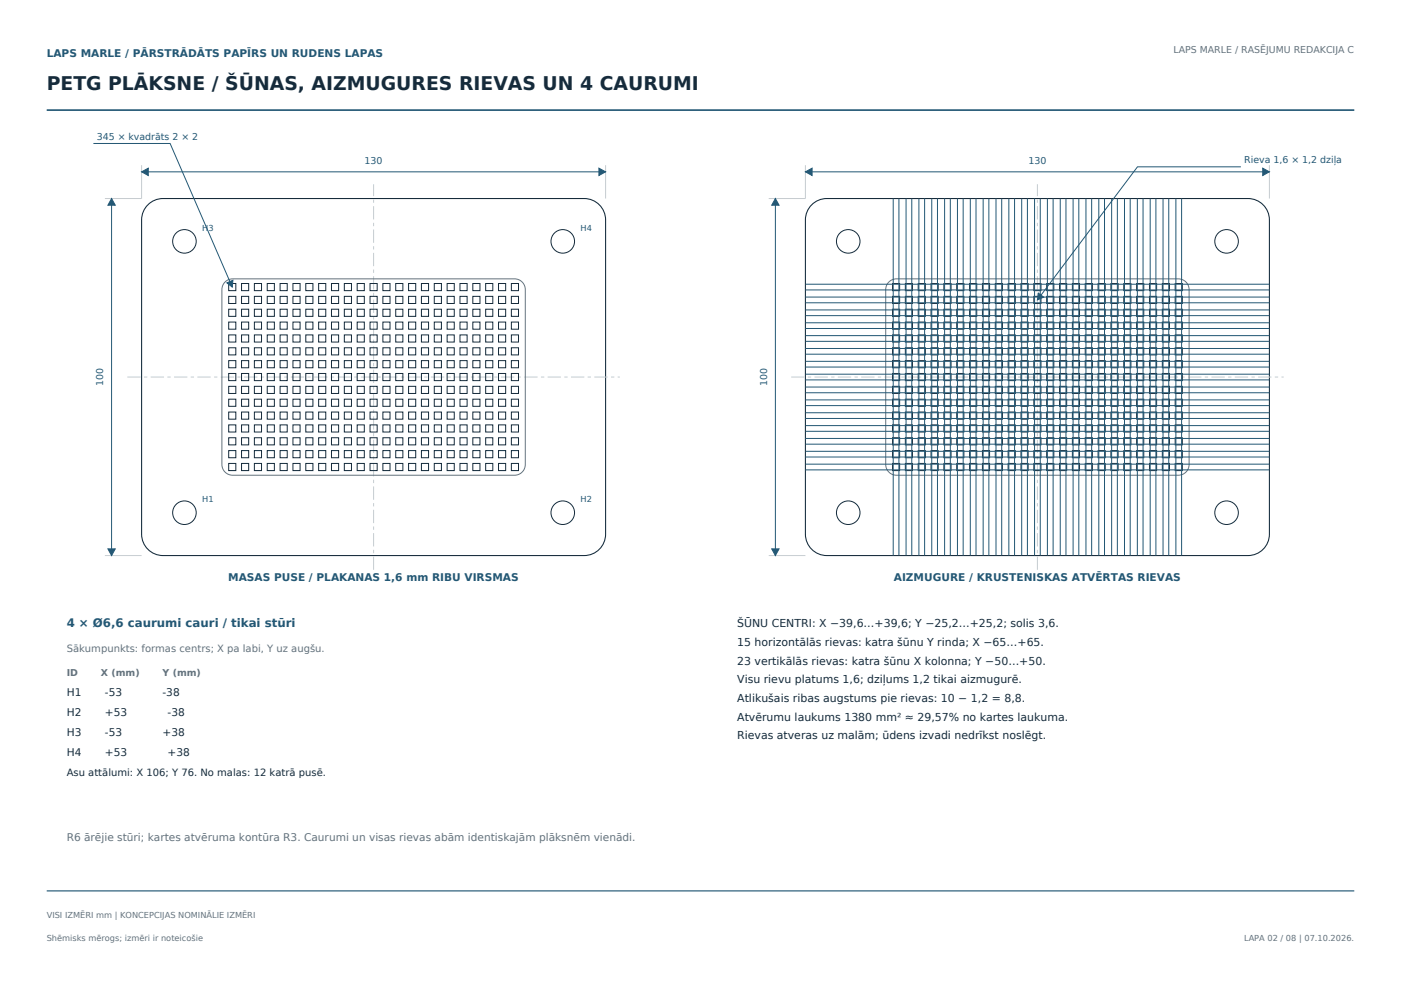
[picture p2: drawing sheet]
<svg xmlns="http://www.w3.org/2000/svg" width="420mm" height="297mm" viewBox="0 0 420 297" stroke-linecap="round" stroke-linejoin="round" font-family="sans-serif">
<path d="M14 33h392" fill="none" stroke="#235875" stroke-width=".5"/>
<path d="M14 267h392" fill="none" stroke="#235875" stroke-width=".35"/>
<path d="M44 61.7a6.4 6.4 0 0 1 4.9-2.2h126.2a6.4 6.4 0 0 1 6.4 6.4v94.2a6.4 6.4 0 0 1-6.4 6.4h-126.2a6.4 6.4 0 0 1-6.5-6.4v-94.2a6.4 6.4 0 0 1 1.6-4.2zM243 61.7a6.4 6.4 0 0 1 4.9-2.2h126.2a6.4 6.4 0 0 1 6.4 6.4v94.2a6.4 6.4 0 0 1-6.4 6.4h-126.2a6.4 6.4 0 0 1-6.5-6.4v-94.2a6.4 6.4 0 0 1 1.6-4.2z" fill="none" stroke="#162b3b" stroke-width=".32"/>
<path d="M38.2 113h147.6M237.2 113h147.6M112 170.8v-115.6M311 170.8v-115.6" fill="none" stroke="#c4cdd3" stroke-width=".3" stroke-dasharray="4 1 1 1" stroke-linecap="butt"/>
<path d="M67.5 84.5a3.2 3.2 0 0 1 2.2-.9h84.6a3.2 3.2 0 0 1 3.2 3.2v52.4a3.2 3.2 0 0 1-3.2 3.2h-84.6a3.2 3.2 0 0 1-3.2-3.2v-52.4a3.2 3.2 0 0 1 1-2.3zM266.5 84.5a3.2 3.2 0 0 1 2.2-.9h84.6a3.2 3.2 0 0 1 3.2 3.2v52.4a3.2 3.2 0 0 1-3.2 3.2h-84.6a3.2 3.2 0 0 1-3.2-3.2v-52.4a3.2 3.2 0 0 1 1-2.3z" fill="none" stroke="#64727c" stroke-width=".3"/>
<g fill="none" stroke="#162b3b" stroke-width=".3">
<path d="M68.6 96.5h2.1v2.2h-2.1zM68.6 92.7h2.1v2.1h-2.1zM68.6 88.8h2.1v2.2h-2.1zM68.6 85h2.1v2.1h-2.1zM72.4 96.5h2.2v2.2h-2.2zM72.4 92.7h2.2v2.1h-2.2zM72.4 88.8h2.2v2.2h-2.2zM72.4 85h2.2v2.1h-2.2zM76.3 96.5h2.1v2.2h-2.1zM76.3 92.7h2.1v2.1h-2.1zM76.3 88.8h2.1v2.2h-2.1zM76.3 85h2.1v2.1h-2.1z"/>
<path d="M80.1 96.5h2.2v2.2h-2.2zM80.1 92.7h2.2v2.1h-2.2zM80.1 88.8h2.2v2.2h-2.2zM80.1 85h2.2v2.1h-2.2zM84 96.5h2.1v2.2h-2.1zM84 92.7h2.1v2.1h-2.1zM84 88.8h2.1v2.2h-2.1zM84 85h2.1v2.1h-2.1zM87.8 96.5h2.2v2.2h-2.2zM87.8 92.7h2.2v2.1h-2.2zM87.8 88.8h2.2v2.2h-2.2zM87.8 85h2.2v2.1h-2.2z"/>
<path d="M91.7 96.5h2.1v2.2h-2.1zM91.7 92.7h2.1v2.1h-2.1zM91.7 88.8h2.1v2.2h-2.1zM91.7 85h2.1v2.1h-2.1zM95.5 96.5h2.2v2.2h-2.2zM95.5 92.7h2.2v2.1h-2.2zM95.5 88.8h2.2v2.2h-2.2zM95.5 85h2.2v2.1h-2.2zM99.4 96.5h2.1v2.2h-2.1zM99.4 92.7h2.1v2.1h-2.1zM99.4 88.8h2.1v2.2h-2.1zM99.4 85h2.1v2.1h-2.1z"/>
<path d="M103.2 96.5h2.2v2.2h-2.2zM103.2 92.7h2.2v2.1h-2.2zM103.2 88.8h2.2v2.2h-2.2zM103.2 85h2.2v2.1h-2.2zM107.1 96.5h2.1v2.2h-2.1zM107.1 92.7h2.1v2.1h-2.1zM107.1 88.8h2.1v2.2h-2.1zM107.1 85h2.1v2.1h-2.1zM110.9 96.5h2.2v2.2h-2.2zM110.9 92.7h2.2v2.1h-2.2zM110.9 88.8h2.2v2.2h-2.2zM110.9 85h2.2v2.1h-2.2z"/>
<path d="M114.8 96.5h2.1v2.2h-2.1zM114.8 92.7h2.1v2.1h-2.1zM114.8 88.8h2.1v2.2h-2.1zM114.8 85h2.1v2.1h-2.1zM118.6 96.5h2.2v2.2h-2.2zM118.6 92.7h2.2v2.1h-2.2zM118.6 88.8h2.2v2.2h-2.2zM118.6 85h2.2v2.1h-2.2zM122.5 96.5h2.1v2.2h-2.1zM122.5 92.7h2.1v2.1h-2.1zM122.5 88.8h2.1v2.2h-2.1zM122.5 85h2.1v2.1h-2.1z"/>
<path d="M126.3 96.5h2.2v2.2h-2.2zM126.3 92.7h2.2v2.1h-2.2zM126.3 88.8h2.2v2.2h-2.2zM126.3 85h2.2v2.1h-2.2zM130.2 96.5h2.1v2.2h-2.1zM130.2 92.7h2.1v2.1h-2.1zM130.2 88.8h2.1v2.2h-2.1zM130.2 85h2.1v2.1h-2.1zM134 96.5h2.2v2.2h-2.2zM134 92.7h2.2v2.1h-2.2zM134 88.8h2.2v2.2h-2.2zM134 85h2.2v2.1h-2.2z"/>
<path d="M137.9 96.5h2.1v2.2h-2.1zM137.9 92.7h2.1v2.1h-2.1zM137.9 88.8h2.1v2.2h-2.1zM137.9 85h2.1v2.1h-2.1zM141.7 96.5h2.2v2.2h-2.2zM141.7 92.7h2.2v2.1h-2.2zM141.7 88.8h2.2v2.2h-2.2zM141.7 85h2.2v2.1h-2.2zM145.6 96.5h2.1v2.2h-2.1zM145.6 92.7h2.1v2.1h-2.1zM145.6 88.8h2.1v2.2h-2.1zM145.6 85h2.1v2.1h-2.1z"/>
<path d="M149.4 96.5h2.2v2.2h-2.2zM149.4 92.7h2.2v2.1h-2.2zM149.4 88.8h2.2v2.2h-2.2zM149.4 85h2.2v2.1h-2.2zM153.3 96.5h2.1v2.2h-2.1zM153.3 92.7h2.1v2.1h-2.1zM153.3 88.8h2.1v2.2h-2.1zM153.3 85h2.1v2.1h-2.1zM267.6 96.5h2.1v2.2h-2.1zM267.6 92.7h2.1v2.1h-2.1zM267.6 88.8h2.1v2.2h-2.1zM267.6 85h2.1v2.1h-2.1z"/>
<path d="M271.4 96.5h2.2v2.2h-2.2zM271.4 92.7h2.2v2.1h-2.2zM271.4 88.8h2.2v2.2h-2.2zM271.4 85h2.2v2.1h-2.2zM275.3 96.5h2.1v2.2h-2.1zM275.3 92.7h2.1v2.1h-2.1zM275.3 88.8h2.1v2.2h-2.1zM275.3 85h2.1v2.1h-2.1zM279.1 96.5h2.2v2.2h-2.2zM279.1 92.7h2.2v2.1h-2.2zM279.1 88.8h2.2v2.2h-2.2zM279.1 85h2.2v2.1h-2.2z"/>
<path d="M283 96.5h2.1v2.2h-2.1zM283 92.7h2.1v2.1h-2.1zM283 88.8h2.1v2.2h-2.1zM283 85h2.1v2.1h-2.1zM286.8 96.5h2.2v2.2h-2.2zM286.8 92.7h2.2v2.1h-2.2zM286.8 88.8h2.2v2.2h-2.2zM286.8 85h2.2v2.1h-2.2zM290.7 96.5h2.1v2.2h-2.1zM290.7 92.7h2.1v2.1h-2.1zM290.7 88.8h2.1v2.2h-2.1zM290.7 85h2.1v2.1h-2.1z"/>
<path d="M294.5 96.5h2.2v2.2h-2.2zM294.5 92.7h2.2v2.1h-2.2zM294.5 88.8h2.2v2.2h-2.2zM294.5 85h2.2v2.1h-2.2zM298.4 96.5h2.1v2.2h-2.1zM298.4 92.7h2.1v2.1h-2.1zM298.4 88.8h2.1v2.2h-2.1zM298.4 85h2.1v2.1h-2.1zM302.2 96.5h2.2v2.2h-2.2zM302.2 92.7h2.2v2.1h-2.2zM302.2 88.8h2.2v2.2h-2.2zM302.2 85h2.2v2.1h-2.2z"/>
<path d="M306.1 96.5h2.1v2.2h-2.1zM306.1 92.7h2.1v2.1h-2.1zM306.1 88.8h2.1v2.2h-2.1zM306.1 85h2.1v2.1h-2.1zM309.9 96.5h2.2v2.2h-2.2zM309.9 92.7h2.2v2.1h-2.2zM309.9 88.8h2.2v2.2h-2.2zM309.9 85h2.2v2.1h-2.2zM313.8 96.5h2.1v2.2h-2.1zM313.8 92.7h2.1v2.1h-2.1zM313.8 88.8h2.1v2.2h-2.1zM313.8 85h2.1v2.1h-2.1z"/>
<path d="M317.6 96.5h2.2v2.2h-2.2zM317.6 92.7h2.2v2.1h-2.2zM317.6 88.8h2.2v2.2h-2.2zM317.6 85h2.2v2.1h-2.2zM321.5 96.5h2.1v2.2h-2.1zM321.5 92.7h2.1v2.1h-2.1zM321.5 88.8h2.1v2.2h-2.1zM321.5 85h2.1v2.1h-2.1zM325.3 96.5h2.2v2.2h-2.2zM325.3 92.7h2.2v2.1h-2.2zM325.3 88.8h2.2v2.2h-2.2zM325.3 85h2.2v2.1h-2.2z"/>
<path d="M329.2 96.5h2.1v2.2h-2.1zM329.2 92.7h2.1v2.1h-2.1zM329.2 88.8h2.1v2.2h-2.1zM329.2 85h2.1v2.1h-2.1zM333 96.5h2.2v2.2h-2.2zM333 92.7h2.2v2.1h-2.2zM333 88.8h2.2v2.2h-2.2zM333 85h2.2v2.1h-2.2zM336.9 96.5h2.1v2.2h-2.1zM336.9 92.7h2.1v2.1h-2.1zM336.9 88.8h2.1v2.2h-2.1zM336.9 85h2.1v2.1h-2.1z"/>
<path d="M340.7 96.5h2.2v2.2h-2.2zM340.7 92.7h2.2v2.1h-2.2zM340.7 88.8h2.2v2.2h-2.2zM340.7 85h2.2v2.1h-2.2zM344.6 96.5h2.1v2.2h-2.1zM344.6 92.7h2.1v2.1h-2.1zM344.6 88.8h2.1v2.2h-2.1zM344.6 85h2.1v2.1h-2.1zM348.5 96.5h2.1v2.2h-2.1zM348.5 92.7h2.1v2.1h-2.1zM348.5 88.8h2.1v2.2h-2.1zM348.5 85h2.1v2.1h-2.1z"/>
<path d="M352.3 96.5h2.1v2.2h-2.1zM352.3 92.7h2.1v2.1h-2.1zM352.3 88.8h2.1v2.2h-2.1zM352.3 85h2.1v2.1h-2.1zM68.6 119.6h2.1v2.2h-2.1zM68.6 115.8h2.1v2.1h-2.1zM68.6 111.9h2.1v2.2h-2.1zM68.6 108.1h2.1v2.1h-2.1zM68.6 104.2h2.1v2.2h-2.1zM68.6 100.4h2.1v2.1h-2.1zM72.4 119.6h2.2v2.2h-2.2zM72.4 115.8h2.2v2.1h-2.2z"/>
<path d="M72.4 111.9h2.2v2.2h-2.2zM72.4 108.1h2.2v2.1h-2.2zM72.4 104.2h2.2v2.2h-2.2zM72.4 100.4h2.2v2.1h-2.2zM76.3 119.6h2.1v2.2h-2.1zM76.3 115.8h2.1v2.1h-2.1zM76.3 111.9h2.1v2.2h-2.1zM76.3 108.1h2.1v2.1h-2.1zM76.3 104.2h2.1v2.2h-2.1zM76.3 100.4h2.1v2.1h-2.1zM80.1 119.6h2.2v2.2h-2.2zM80.1 115.8h2.2v2.1h-2.2z"/>
<path d="M80.1 111.9h2.2v2.2h-2.2zM80.1 108.1h2.2v2.1h-2.2zM80.1 104.2h2.2v2.2h-2.2zM80.1 100.4h2.2v2.1h-2.2zM84 119.6h2.1v2.2h-2.1zM84 115.8h2.1v2.1h-2.1zM84 111.9h2.1v2.2h-2.1zM84 108.1h2.1v2.1h-2.1zM84 104.2h2.1v2.2h-2.1zM84 100.4h2.1v2.1h-2.1zM87.8 119.6h2.2v2.2h-2.2zM87.8 115.8h2.2v2.1h-2.2z"/>
<path d="M87.8 111.9h2.2v2.2h-2.2zM87.8 108.1h2.2v2.1h-2.2zM87.8 104.2h2.2v2.2h-2.2zM87.8 100.4h2.2v2.1h-2.2zM91.7 119.6h2.1v2.2h-2.1zM91.7 115.8h2.1v2.1h-2.1zM91.7 111.9h2.1v2.2h-2.1zM91.7 108.1h2.1v2.1h-2.1zM91.7 104.2h2.1v2.2h-2.1zM91.7 100.4h2.1v2.1h-2.1zM95.5 119.6h2.2v2.2h-2.2zM95.5 115.8h2.2v2.1h-2.2z"/>
<path d="M95.5 111.9h2.2v2.2h-2.2zM95.5 108.1h2.2v2.1h-2.2zM95.5 104.2h2.2v2.2h-2.2zM95.5 100.4h2.2v2.1h-2.2zM99.4 119.6h2.1v2.2h-2.1zM99.4 115.8h2.1v2.1h-2.1zM99.4 111.9h2.1v2.2h-2.1zM99.4 108.1h2.1v2.1h-2.1zM99.4 104.2h2.1v2.2h-2.1zM99.4 100.4h2.1v2.1h-2.1zM103.2 119.6h2.2v2.2h-2.2zM103.2 115.8h2.2v2.1h-2.2z"/>
<path d="M103.2 111.9h2.2v2.2h-2.2zM103.2 108.1h2.2v2.1h-2.2zM103.2 104.2h2.2v2.2h-2.2zM103.2 100.4h2.2v2.1h-2.2zM107.1 119.6h2.1v2.2h-2.1zM107.1 115.8h2.1v2.1h-2.1zM107.1 111.9h2.1v2.2h-2.1zM107.1 108.1h2.1v2.1h-2.1zM107.1 104.2h2.1v2.2h-2.1zM107.1 100.4h2.1v2.1h-2.1zM110.9 119.6h2.2v2.2h-2.2zM110.9 115.8h2.2v2.1h-2.2z"/>
<path d="M110.9 111.9h2.2v2.2h-2.2zM110.9 108.1h2.2v2.1h-2.2zM110.9 104.2h2.2v2.2h-2.2zM110.9 100.4h2.2v2.1h-2.2zM114.8 119.6h2.1v2.2h-2.1zM114.8 115.8h2.1v2.1h-2.1zM114.8 111.9h2.1v2.2h-2.1zM114.8 108.1h2.1v2.1h-2.1zM114.8 104.2h2.1v2.2h-2.1zM114.8 100.4h2.1v2.1h-2.1zM118.6 119.6h2.2v2.2h-2.2zM118.6 115.8h2.2v2.1h-2.2z"/>
<path d="M118.6 111.9h2.2v2.2h-2.2zM118.6 108.1h2.2v2.1h-2.2zM118.6 104.2h2.2v2.2h-2.2zM118.6 100.4h2.2v2.1h-2.2zM122.5 119.6h2.1v2.2h-2.1zM122.5 115.8h2.1v2.1h-2.1zM122.5 111.9h2.1v2.2h-2.1zM122.5 108.1h2.1v2.1h-2.1zM122.5 104.2h2.1v2.2h-2.1zM122.5 100.4h2.1v2.1h-2.1zM126.3 119.6h2.2v2.2h-2.2zM126.3 115.8h2.2v2.1h-2.2z"/>
<path d="M126.3 111.9h2.2v2.2h-2.2zM126.3 108.1h2.2v2.1h-2.2zM126.3 104.2h2.2v2.2h-2.2zM126.3 100.4h2.2v2.1h-2.2zM130.2 119.6h2.1v2.2h-2.1zM130.2 115.8h2.1v2.1h-2.1zM130.2 111.9h2.1v2.2h-2.1zM130.2 108.1h2.1v2.1h-2.1zM130.2 104.2h2.1v2.2h-2.1zM130.2 100.4h2.1v2.1h-2.1zM134 119.6h2.2v2.2h-2.2zM134 115.8h2.2v2.1h-2.2z"/>
<path d="M134 111.9h2.2v2.2h-2.2zM134 108.1h2.2v2.1h-2.2zM134 104.2h2.2v2.2h-2.2zM134 100.4h2.2v2.1h-2.2zM137.9 119.6h2.1v2.2h-2.1zM137.9 115.8h2.1v2.1h-2.1zM137.9 111.9h2.1v2.2h-2.1zM137.9 108.1h2.1v2.1h-2.1zM137.9 104.2h2.1v2.2h-2.1zM137.9 100.4h2.1v2.1h-2.1zM141.7 119.6h2.2v2.2h-2.2zM141.7 115.8h2.2v2.1h-2.2z"/>
<path d="M141.7 111.9h2.2v2.2h-2.2zM141.7 108.1h2.2v2.1h-2.2zM141.7 104.2h2.2v2.2h-2.2zM141.7 100.4h2.2v2.1h-2.2zM145.6 119.6h2.1v2.2h-2.1zM145.6 115.8h2.1v2.1h-2.1zM145.6 111.9h2.1v2.2h-2.1zM145.6 108.1h2.1v2.1h-2.1zM145.6 104.2h2.1v2.2h-2.1zM145.6 100.4h2.1v2.1h-2.1zM149.4 119.6h2.2v2.2h-2.2zM149.4 115.8h2.2v2.1h-2.2z"/>
<path d="M149.4 111.9h2.2v2.2h-2.2zM149.4 108.1h2.2v2.1h-2.2zM149.4 104.2h2.2v2.2h-2.2zM149.4 100.4h2.2v2.1h-2.2zM153.3 119.6h2.1v2.2h-2.1zM153.3 115.8h2.1v2.1h-2.1zM153.3 111.9h2.1v2.2h-2.1zM153.3 108.1h2.1v2.1h-2.1zM153.3 104.2h2.1v2.2h-2.1zM153.3 100.4h2.1v2.1h-2.1zM267.6 119.6h2.1v2.2h-2.1zM267.6 115.8h2.1v2.1h-2.1z"/>
<path d="M267.6 111.9h2.1v2.2h-2.1zM267.6 108.1h2.1v2.1h-2.1zM267.6 104.2h2.1v2.2h-2.1zM267.6 100.4h2.1v2.1h-2.1zM271.4 119.6h2.2v2.2h-2.2zM271.4 115.8h2.2v2.1h-2.2zM271.4 111.9h2.2v2.2h-2.2zM271.4 108.1h2.2v2.1h-2.2zM271.4 104.2h2.2v2.2h-2.2zM271.4 100.4h2.2v2.1h-2.2zM275.3 119.6h2.1v2.2h-2.1zM275.3 115.8h2.1v2.1h-2.1z"/>
<path d="M275.3 111.9h2.1v2.2h-2.1zM275.3 108.1h2.1v2.1h-2.1zM275.3 104.2h2.1v2.2h-2.1zM275.3 100.4h2.1v2.1h-2.1zM279.1 119.6h2.2v2.2h-2.2zM279.1 115.8h2.2v2.1h-2.2zM279.1 111.9h2.2v2.2h-2.2zM279.1 108.1h2.2v2.1h-2.2zM279.1 104.2h2.2v2.2h-2.2zM279.1 100.4h2.2v2.1h-2.2zM283 119.6h2.1v2.2h-2.1zM283 115.8h2.1v2.1h-2.1z"/>
<path d="M283 111.9h2.1v2.2h-2.1zM283 108.1h2.1v2.1h-2.1zM283 104.2h2.1v2.2h-2.1zM283 100.4h2.1v2.1h-2.1zM286.8 119.6h2.2v2.2h-2.2zM286.8 115.8h2.2v2.1h-2.2zM286.8 111.9h2.2v2.2h-2.2zM286.8 108.1h2.2v2.1h-2.2zM286.8 104.2h2.2v2.2h-2.2zM286.8 100.4h2.2v2.1h-2.2zM290.7 119.6h2.1v2.2h-2.1zM290.7 115.8h2.1v2.1h-2.1z"/>
<path d="M290.7 111.9h2.1v2.2h-2.1zM290.7 108.1h2.1v2.1h-2.1zM290.7 104.2h2.1v2.2h-2.1zM290.7 100.4h2.1v2.1h-2.1zM294.5 119.6h2.2v2.2h-2.2zM294.5 115.8h2.2v2.1h-2.2zM294.5 111.9h2.2v2.2h-2.2zM294.5 108.1h2.2v2.1h-2.2zM294.5 104.2h2.2v2.2h-2.2zM294.5 100.4h2.2v2.1h-2.2zM298.4 119.6h2.1v2.2h-2.1zM298.4 115.8h2.1v2.1h-2.1z"/>
<path d="M298.4 111.9h2.1v2.2h-2.1zM298.4 108.1h2.1v2.1h-2.1zM298.4 104.2h2.1v2.2h-2.1zM298.4 100.4h2.1v2.1h-2.1zM302.2 119.6h2.2v2.2h-2.2zM302.2 115.8h2.2v2.1h-2.2zM302.2 111.9h2.2v2.2h-2.2zM302.2 108.1h2.2v2.1h-2.2zM302.2 104.2h2.2v2.2h-2.2zM302.2 100.4h2.2v2.1h-2.2zM306.1 119.6h2.1v2.2h-2.1zM306.1 115.8h2.1v2.1h-2.1z"/>
<path d="M306.1 111.9h2.1v2.2h-2.1zM306.1 108.1h2.1v2.1h-2.1zM306.1 104.2h2.1v2.2h-2.1zM306.1 100.4h2.1v2.1h-2.1zM309.9 119.6h2.2v2.2h-2.2zM309.9 115.8h2.2v2.1h-2.2zM309.9 111.9h2.2v2.2h-2.2zM309.9 108.1h2.2v2.1h-2.2zM309.9 104.2h2.2v2.2h-2.2zM309.9 100.4h2.2v2.1h-2.2zM313.8 119.6h2.1v2.2h-2.1zM313.8 115.8h2.1v2.1h-2.1z"/>
<path d="M313.8 111.9h2.1v2.2h-2.1zM313.8 108.1h2.1v2.1h-2.1zM313.8 104.2h2.1v2.2h-2.1zM313.8 100.4h2.1v2.1h-2.1zM317.6 119.6h2.2v2.2h-2.2zM317.6 115.8h2.2v2.1h-2.2zM317.6 111.9h2.2v2.2h-2.2zM317.6 108.1h2.2v2.1h-2.2zM317.6 104.2h2.2v2.2h-2.2zM317.6 100.4h2.2v2.1h-2.2zM321.5 119.6h2.1v2.2h-2.1zM321.5 115.8h2.1v2.1h-2.1z"/>
<path d="M321.5 111.9h2.1v2.2h-2.1zM321.5 108.1h2.1v2.1h-2.1zM321.5 104.2h2.1v2.2h-2.1zM321.5 100.4h2.1v2.1h-2.1zM325.3 119.6h2.2v2.2h-2.2zM325.3 115.8h2.2v2.1h-2.2zM325.3 111.9h2.2v2.2h-2.2zM325.3 108.1h2.2v2.1h-2.2zM325.3 104.2h2.2v2.2h-2.2zM325.3 100.4h2.2v2.1h-2.2zM329.2 119.6h2.1v2.2h-2.1zM329.2 115.8h2.1v2.1h-2.1z"/>
<path d="M329.2 111.9h2.1v2.2h-2.1zM329.2 108.1h2.1v2.1h-2.1zM329.2 104.2h2.1v2.2h-2.1zM329.2 100.4h2.1v2.1h-2.1zM333 119.6h2.2v2.2h-2.2zM333 115.8h2.2v2.1h-2.2zM333 111.9h2.2v2.2h-2.2zM333 108.1h2.2v2.1h-2.2zM333 104.2h2.2v2.2h-2.2zM333 100.4h2.2v2.1h-2.2zM336.9 119.6h2.1v2.2h-2.1zM336.9 115.8h2.1v2.1h-2.1z"/>
<path d="M336.9 111.9h2.1v2.2h-2.1zM336.9 108.1h2.1v2.1h-2.1zM336.9 104.2h2.1v2.2h-2.1zM336.9 100.4h2.1v2.1h-2.1zM340.7 119.6h2.2v2.2h-2.2zM340.7 115.8h2.2v2.1h-2.2zM340.7 111.9h2.2v2.2h-2.2zM340.7 108.1h2.2v2.1h-2.2zM340.7 104.2h2.2v2.2h-2.2zM340.7 100.4h2.2v2.1h-2.2zM344.6 119.6h2.1v2.2h-2.1zM344.6 115.8h2.1v2.1h-2.1z"/>
<path d="M344.6 111.9h2.1v2.2h-2.1zM344.6 108.1h2.1v2.1h-2.1zM344.6 104.2h2.1v2.2h-2.1zM344.6 100.4h2.1v2.1h-2.1zM348.5 119.6h2.1v2.2h-2.1zM348.5 115.8h2.1v2.1h-2.1zM348.5 111.9h2.1v2.2h-2.1zM348.5 108.1h2.1v2.1h-2.1zM348.5 104.2h2.1v2.2h-2.1zM348.5 100.4h2.1v2.1h-2.1zM352.3 119.6h2.1v2.2h-2.1zM352.3 115.8h2.1v2.1h-2.1z"/>
<path d="M352.3 111.9h2.1v2.2h-2.1zM352.3 108.1h2.1v2.1h-2.1zM352.3 104.2h2.1v2.2h-2.1zM352.3 100.4h2.1v2.1h-2.1zM68.6 138.9h2.1v2.1h-2.1zM68.6 135h2.1v2.2h-2.1zM68.6 131.2h2.1v2.1h-2.1zM68.6 127.3h2.1v2.2h-2.1zM68.6 123.5h2.1v2.1h-2.1zM72.4 138.9h2.2v2.1h-2.2zM72.4 135h2.2v2.2h-2.2zM72.4 131.2h2.2v2.1h-2.2z"/>
<path d="M72.4 127.3h2.2v2.2h-2.2zM72.4 123.5h2.2v2.1h-2.2zM76.3 138.9h2.1v2.1h-2.1zM76.3 135h2.1v2.2h-2.1zM76.3 131.2h2.1v2.1h-2.1zM76.3 127.3h2.1v2.2h-2.1zM76.3 123.5h2.1v2.1h-2.1zM80.1 138.9h2.2v2.1h-2.2zM80.1 135h2.2v2.2h-2.2zM80.1 131.2h2.2v2.1h-2.2zM80.1 127.3h2.2v2.2h-2.2zM80.1 123.5h2.2v2.1h-2.2z"/>
<path d="M84 138.9h2.1v2.1h-2.1zM84 135h2.1v2.2h-2.1zM84 131.2h2.1v2.1h-2.1zM84 127.3h2.1v2.2h-2.1zM84 123.5h2.1v2.1h-2.1zM87.8 138.9h2.2v2.1h-2.2zM87.8 135h2.2v2.2h-2.2zM87.8 131.2h2.2v2.1h-2.2zM87.8 127.3h2.2v2.2h-2.2zM87.8 123.5h2.2v2.1h-2.2zM91.7 138.9h2.1v2.1h-2.1zM91.7 135h2.1v2.2h-2.1z"/>
<path d="M91.7 131.2h2.1v2.1h-2.1zM91.7 127.3h2.1v2.2h-2.1zM91.7 123.5h2.1v2.1h-2.1zM95.5 138.9h2.2v2.1h-2.2zM95.5 135h2.2v2.2h-2.2zM95.5 131.2h2.2v2.1h-2.2zM95.5 127.3h2.2v2.2h-2.2zM95.5 123.5h2.2v2.1h-2.2zM99.4 138.9h2.1v2.1h-2.1zM99.4 135h2.1v2.2h-2.1zM99.4 131.2h2.1v2.1h-2.1zM99.4 127.3h2.1v2.2h-2.1z"/>
<path d="M99.4 123.5h2.1v2.1h-2.1zM103.2 138.9h2.2v2.1h-2.2zM103.2 135h2.2v2.2h-2.2zM103.2 131.2h2.2v2.1h-2.2zM103.2 127.3h2.2v2.2h-2.2zM103.2 123.5h2.2v2.1h-2.2zM107.1 138.9h2.1v2.1h-2.1zM107.1 135h2.1v2.2h-2.1zM107.1 131.2h2.1v2.1h-2.1zM107.1 127.3h2.1v2.2h-2.1zM107.1 123.5h2.1v2.1h-2.1zM110.9 138.9h2.2v2.1h-2.2z"/>
<path d="M110.9 135h2.2v2.2h-2.2zM110.9 131.2h2.2v2.1h-2.2zM110.9 127.3h2.2v2.2h-2.2zM110.9 123.5h2.2v2.1h-2.2zM114.8 138.9h2.1v2.1h-2.1zM114.8 135h2.1v2.2h-2.1zM114.8 131.2h2.1v2.1h-2.1zM114.8 127.3h2.1v2.2h-2.1zM114.8 123.5h2.1v2.1h-2.1zM118.6 138.9h2.2v2.1h-2.2zM118.6 135h2.2v2.2h-2.2zM118.6 131.2h2.2v2.1h-2.2z"/>
<path d="M118.6 127.3h2.2v2.2h-2.2zM118.6 123.5h2.2v2.1h-2.2zM122.5 138.9h2.1v2.1h-2.1zM122.5 135h2.1v2.2h-2.1zM122.5 131.2h2.1v2.1h-2.1zM122.5 127.3h2.1v2.2h-2.1zM122.5 123.5h2.1v2.1h-2.1zM126.3 138.9h2.2v2.1h-2.2zM126.3 135h2.2v2.2h-2.2zM126.3 131.2h2.2v2.1h-2.2zM126.3 127.3h2.2v2.2h-2.2zM126.3 123.5h2.2v2.1h-2.2z"/>
<path d="M130.2 138.9h2.1v2.1h-2.1zM130.2 135h2.1v2.2h-2.1zM130.2 131.2h2.1v2.1h-2.1zM130.2 127.3h2.1v2.2h-2.1zM130.2 123.5h2.1v2.1h-2.1zM134 138.9h2.2v2.1h-2.2zM134 135h2.2v2.2h-2.2zM134 131.2h2.2v2.1h-2.2zM134 127.3h2.2v2.2h-2.2zM134 123.5h2.2v2.1h-2.2zM137.9 138.9h2.1v2.1h-2.1zM137.9 135h2.1v2.2h-2.1z"/>
<path d="M137.9 131.2h2.1v2.1h-2.1zM137.9 127.3h2.1v2.2h-2.1zM137.9 123.5h2.1v2.1h-2.1zM141.7 138.9h2.2v2.1h-2.2zM141.7 135h2.2v2.2h-2.2zM141.7 131.2h2.2v2.1h-2.2zM141.7 127.3h2.2v2.2h-2.2zM141.7 123.5h2.2v2.1h-2.2zM145.6 138.9h2.1v2.1h-2.1zM145.6 135h2.1v2.2h-2.1zM145.6 131.2h2.1v2.1h-2.1zM145.6 127.3h2.1v2.2h-2.1z"/>
<path d="M145.6 123.5h2.1v2.1h-2.1zM149.4 138.9h2.2v2.1h-2.2zM149.4 135h2.2v2.2h-2.2zM149.4 131.2h2.2v2.1h-2.2zM149.4 127.3h2.2v2.2h-2.2zM149.4 123.5h2.2v2.1h-2.2zM153.3 138.9h2.1v2.1h-2.1zM153.3 135h2.1v2.2h-2.1zM153.3 131.2h2.1v2.1h-2.1zM153.3 127.3h2.1v2.2h-2.1zM153.3 123.5h2.1v2.1h-2.1zM267.6 138.9h2.1v2.1h-2.1z"/>
<path d="M267.6 135h2.1v2.2h-2.1zM267.6 131.2h2.1v2.1h-2.1zM267.6 127.3h2.1v2.2h-2.1zM267.6 123.5h2.1v2.1h-2.1zM271.4 138.9h2.2v2.1h-2.2zM271.4 135h2.2v2.2h-2.2zM271.4 131.2h2.2v2.1h-2.2zM271.4 127.3h2.2v2.2h-2.2zM271.4 123.5h2.2v2.1h-2.2zM275.3 138.9h2.1v2.1h-2.1zM275.3 135h2.1v2.2h-2.1zM275.3 131.2h2.1v2.1h-2.1z"/>
<path d="M275.3 127.3h2.1v2.2h-2.1zM275.3 123.5h2.1v2.1h-2.1zM279.1 138.9h2.2v2.1h-2.2zM279.1 135h2.2v2.2h-2.2zM279.1 131.2h2.2v2.1h-2.2zM279.1 127.3h2.2v2.2h-2.2zM279.1 123.5h2.2v2.1h-2.2zM283 138.9h2.1v2.1h-2.1zM283 135h2.1v2.2h-2.1zM283 131.2h2.1v2.1h-2.1zM283 127.3h2.1v2.2h-2.1zM283 123.5h2.1v2.1h-2.1z"/>
<path d="M286.8 138.9h2.2v2.1h-2.2zM286.8 135h2.2v2.2h-2.2zM286.8 131.2h2.2v2.1h-2.2zM286.8 127.3h2.2v2.2h-2.2zM286.8 123.5h2.2v2.1h-2.2zM290.7 138.9h2.1v2.1h-2.1zM290.7 135h2.1v2.2h-2.1zM290.7 131.2h2.1v2.1h-2.1zM290.7 127.3h2.1v2.2h-2.1zM290.7 123.5h2.1v2.1h-2.1zM294.5 138.9h2.2v2.1h-2.2zM294.5 135h2.2v2.2h-2.2z"/>
<path d="M294.5 131.2h2.2v2.1h-2.2zM294.5 127.3h2.2v2.2h-2.2zM294.5 123.5h2.2v2.1h-2.2zM298.4 138.9h2.1v2.1h-2.1zM298.4 135h2.1v2.2h-2.1zM298.4 131.2h2.1v2.1h-2.1zM298.4 127.3h2.1v2.2h-2.1zM298.4 123.5h2.1v2.1h-2.1zM302.2 138.9h2.2v2.1h-2.2zM302.2 135h2.2v2.2h-2.2zM302.2 131.2h2.2v2.1h-2.2zM302.2 127.3h2.2v2.2h-2.2z"/>
<path d="M302.2 123.5h2.2v2.1h-2.2zM306.1 138.9h2.1v2.1h-2.1zM306.1 135h2.1v2.2h-2.1zM306.1 131.2h2.1v2.1h-2.1zM306.1 127.3h2.1v2.2h-2.1zM306.1 123.5h2.1v2.1h-2.1zM309.9 138.9h2.2v2.1h-2.2zM309.9 135h2.2v2.2h-2.2zM309.9 131.2h2.2v2.1h-2.2zM309.9 127.3h2.2v2.2h-2.2zM309.9 123.5h2.2v2.1h-2.2zM313.8 138.9h2.1v2.1h-2.1z"/>
<path d="M313.8 135h2.1v2.2h-2.1zM313.8 131.2h2.1v2.1h-2.1zM313.8 127.3h2.1v2.2h-2.1zM313.8 123.5h2.1v2.1h-2.1zM317.6 138.9h2.2v2.1h-2.2zM317.6 135h2.2v2.2h-2.2zM317.6 131.2h2.2v2.1h-2.2zM317.6 127.3h2.2v2.2h-2.2zM317.6 123.5h2.2v2.1h-2.2zM321.5 138.9h2.1v2.1h-2.1zM321.5 135h2.1v2.2h-2.1zM321.5 131.2h2.1v2.1h-2.1z"/>
<path d="M321.5 127.3h2.1v2.2h-2.1zM321.5 123.5h2.1v2.1h-2.1zM325.3 138.9h2.2v2.1h-2.2zM325.3 135h2.2v2.2h-2.2zM325.3 131.2h2.2v2.1h-2.2zM325.3 127.3h2.2v2.2h-2.2zM325.3 123.5h2.2v2.1h-2.2zM329.2 138.9h2.1v2.1h-2.1zM329.2 135h2.1v2.2h-2.1zM329.2 131.2h2.1v2.1h-2.1zM329.2 127.3h2.1v2.2h-2.1zM329.2 123.5h2.1v2.1h-2.1z"/>
<path d="M333 138.9h2.2v2.1h-2.2zM333 135h2.2v2.2h-2.2zM333 131.2h2.2v2.1h-2.2zM333 127.3h2.2v2.2h-2.2zM333 123.5h2.2v2.1h-2.2zM336.9 138.9h2.1v2.1h-2.1zM336.9 135h2.1v2.2h-2.1zM336.9 131.2h2.1v2.1h-2.1zM336.9 127.3h2.1v2.2h-2.1zM336.9 123.5h2.1v2.1h-2.1zM340.7 138.9h2.2v2.1h-2.2zM340.7 135h2.2v2.2h-2.2z"/>
<path d="M340.7 131.2h2.2v2.1h-2.2zM340.7 127.3h2.2v2.2h-2.2zM340.7 123.5h2.2v2.1h-2.2zM344.6 138.9h2.1v2.1h-2.1zM344.6 135h2.1v2.2h-2.1zM344.6 131.2h2.1v2.1h-2.1zM344.6 127.3h2.1v2.2h-2.1zM344.6 123.5h2.1v2.1h-2.1zM348.5 138.9h2.1v2.1h-2.1zM348.5 135h2.1v2.2h-2.1zM348.5 131.2h2.1v2.1h-2.1zM348.5 127.3h2.1v2.2h-2.1z"/>
<path d="M348.5 123.5h2.1v2.1h-2.1zM352.3 138.9h2.1v2.1h-2.1zM352.3 135h2.1v2.2h-2.1zM352.3 131.2h2.1v2.1h-2.1zM352.3 127.3h2.1v2.2h-2.1zM352.3 123.5h2.1v2.1h-2.1z"/>
<circle cx="55.3" cy="72.3" r="3.5"/>
<circle cx="168.7" cy="72.3" r="3.5"/>
<circle cx="254.3" cy="72.3" r="3.5"/>
<circle cx="367.7" cy="72.3" r="3.5"/>
<circle cx="55.3" cy="153.7" r="3.5"/>
<circle cx="168.7" cy="153.7" r="3.5"/>
<circle cx="254.3" cy="153.7" r="3.5"/>
<circle cx="367.7" cy="153.7" r="3.5"/>
</g>
<path d="M42.4 49.5v10h-10.9M181.5 49.5v10M241.4 49.5v10h-11M380.5 49.5v10M31.5 166.5h10.9M230.4 166.5h11" fill="none" stroke="#c4cdd3" stroke-width=".3"/>
<g fill="none" stroke="#235875" stroke-width=".3">
<path d="M28 43h23l18.6 43M33.5 59.5v107M42.4 51.5h139.1M232.5 59.5v107M241.4 51.5h139.1M267.8 59.5v107M269.5 59.5v107M271.6 59.5v107M273.3 59.5v107M275.5 59.5v107M277.2 59.5v107M279.3 59.5v107"/>
<path d="M281 59.5v107M283.2 59.5v107M284.9 59.5v107M287 59.5v107M288.7 59.5v107M290.9 59.5v107M292.6 59.5v107M294.7 59.5v107M296.4 59.5v107M298.6 59.5v107M300.3 59.5v107M302.4 59.5v107"/>
<path d="M304.2 59.5v107M306.3 59.5v107M308 59.5v107M310.1 59.5v107M311.9 59.5v107M314 59.5v107M315.7 59.5v107M317.8 59.5v107M319.6 59.5v107M321.7 59.5v107M323.4 59.5v107M325.6 59.5v107"/>
<path d="M327.3 59.5v107M329.4 59.5v107M331.1 59.5v107M333.3 59.5v107M335 59.5v107M337.1 59.5v107M338.8 59.5v107M341 59.5v107M342.7 59.5v107M344.8 59.5v107M346.5 59.5v107M348.7 59.5v107"/>
<path d="M350.4 59.5v107M352.5 59.5v107M354.2 59.5v107M372 50h-31l-30 39.9M241.4 98.4h139.1M241.4 96.7h139.1M241.4 94.6h139.1M241.4 92.9h139.1M241.4 90.7h139.1M241.4 89h139.1M241.4 86.9h139.1M241.4 85.2h139.1"/>
<path d="M241.4 119.8h139.1M241.4 117.7h139.1M241.4 116h139.1M241.4 113.9h139.1M241.4 112.1h139.1M241.4 110h139.1M241.4 108.3h139.1M241.4 106.2h139.1M241.4 104.4h139.1M241.4 102.3h139.1M241.4 100.6h139.1M241.4 139.1h139.1"/>
<path d="M241.4 137h139.1M241.4 135.3h139.1M241.4 133.1h139.1M241.4 131.4h139.1M241.4 129.3h139.1M241.4 127.6h139.1M241.4 125.4h139.1M241.4 123.7h139.1M241.4 121.6h139.1M241.4 140.8h139.1"/>
</g>
<g fill="#235875" stroke="#235875" stroke-width=".3">
<path d="M42.4 51.5l2-1.1v2.2z"/>
<path d="M179.5 50.4l2 1.1-2 1.1z"/>
<path d="M32.4 164.5h2.2l-1.1 2z"/>
<path d="M33.5 59.5l1.1 2h-2.2z"/>
<path d="M241.4 51.5l2-1.1v2.2z"/>
<path d="M378.5 50.4l2 1.1-2 1.1z"/>
<path d="M231.4 164.5h2.1l-1 2z"/>
<path d="M232.5 59.5l1 2h-2.1z"/>
<path d="M68 84.8l1.8-.8-.2 2z"/>
<path d="M311.3 87.9l1.6 1.1-1.9 .9z"/>
</g>
<text font-size="5.6" fill="#162b3b" x="14" y="27">PETG PLĀKSNE / ŠŪNAS, AIZMUGURES RIEVAS UN 4 CAURUMI</text>
<text font-size="3.5" fill="#235875" x="20" y="188">4 × Ø6,6 caurumi cauri / tikai stūri</text>
<g font-size="3.3" fill="#162b3b">
<text x="221" y="188">ŠŪNU CENTRI: X −39,6…+39,6; Y −25,2…+25,2; solis 3,6.</text>
<text x="221" y="193.6">15 horizontālās rievas: katra šūnu Y rinda; X −65…+65.</text>
<text x="221" y="199.2">23 vertikālās rievas: katra šūnu X kolonna; Y −50…+50.</text>
<text x="221" y="204.8">Visu rievu platums 1,6; dziļums 1,2 tikai aizmugurē.</text>
<text x="221" y="210.4">Atlikušais ribas augstums pie rievas: 10 − 1,2 = 8,8.</text>
<text x="221" y="216">Atvērumu laukums 1380 mm² ≈ 29,57% no kartes laukuma.</text>
<text x="221" y="221.6">Rievas atveras uz malām; ūdens izvadi nedrīkst noslēgt.</text>
</g>
<g font-size="3.2" fill="#235875">
<text x="14" y="17">LAPS MARLE / PĀRSTRĀDĀTS PAPĪRS UN RUDENS LAPAS</text>
<text x="68.4" y="174">MASAS PUSE / PLAKANAS 1,6 mm RIBU VIRSMAS</text>
<text x="268" y="174">AIZMUGURE / KRUSTENISKAS ATVĒRTAS RIEVAS</text>
</g>
<g font-size="3.2" fill="#162b3b">
<text x="20" y="208.5">H1</text>
<text x="31.4" y="208.5">-53</text>
<text x="48.7" y="208.5">-38</text>
<text x="20" y="214.5">H2</text>
<text x="31.4" y="214.5">+53</text>
<text x="50.2" y="214.5">-38</text>
<text x="20" y="220.5">H3</text>
<text x="31.4" y="220.5">-53</text>
<text x="48.7" y="220.5">+38</text>
<text x="20" y="226.5">H4</text>
<text x="31.4" y="226.5">+53</text>
<text x="50.2" y="226.5">+38</text>
</g>
<text font-size="3.2" fill="#64727c" x="20" y="252">R6 ārējie stūri; kartes atvēruma kontūra R3. Caurumi un visas rievas abām identiskajām plāksnēm vienādi.</text>
<text font-size="3" fill="#64727c" x="20" y="195.5">Sākumpunkts: formas centrs; X pa labi, Y uz augšu.</text>
<text font-size="3" fill="#162b3b" x="20" y="232.5">Asu attālumi: X 106; Y 76. No malas: 12 katrā pusē.</text>
<g font-size="2.8" fill="#64727c">
<text x="351.8" y="16">LAPS MARLE / RASĒJUMU REDAKCIJA C</text>
<text x="20" y="202.5">ID</text>
<text x="30.3" y="202.5">X (mm)</text>
<text x="48.8" y="202.5">Y (mm)</text>
</g>
<g font-size="2.8" fill="#235875">
<text x="29" y="42">345 × kvadrāts 2 × 2</text>
<text x="109.3" y="49.3">130</text>
<text x="308.3" y="49.3">130</text>
<text x="373" y="49">Rieva 1,6 × 1,2 dziļa</text>
<text x="30.9" y="115.7" transform="rotate(-90 30.9 115.7)">100</text>
<text x="230" y="115.7" transform="rotate(-90 230 115.7)">100</text>
</g>
<g font-size="2.5" fill="#235875">
<text x="60.6" y="69.1">H3</text>
<text x="174.1" y="69.1">H4</text>
<text x="60.6" y="150.5">H1</text>
<text x="174.1" y="150.5">H2</text>
</g>
<g font-size="2.5" fill="#64727c">
<text x="14" y="275">VISI IZMĒRI mm | KONCEPCIJAS NOMINĀLIE IZMĒRI</text>
<text x="14" y="282">Shēmisks mērogs; izmēri ir noteicošie</text>
<text x="373" y="282">LAPA 02 / 08 | 07.10.2026.</text>
</g>
</svg>
